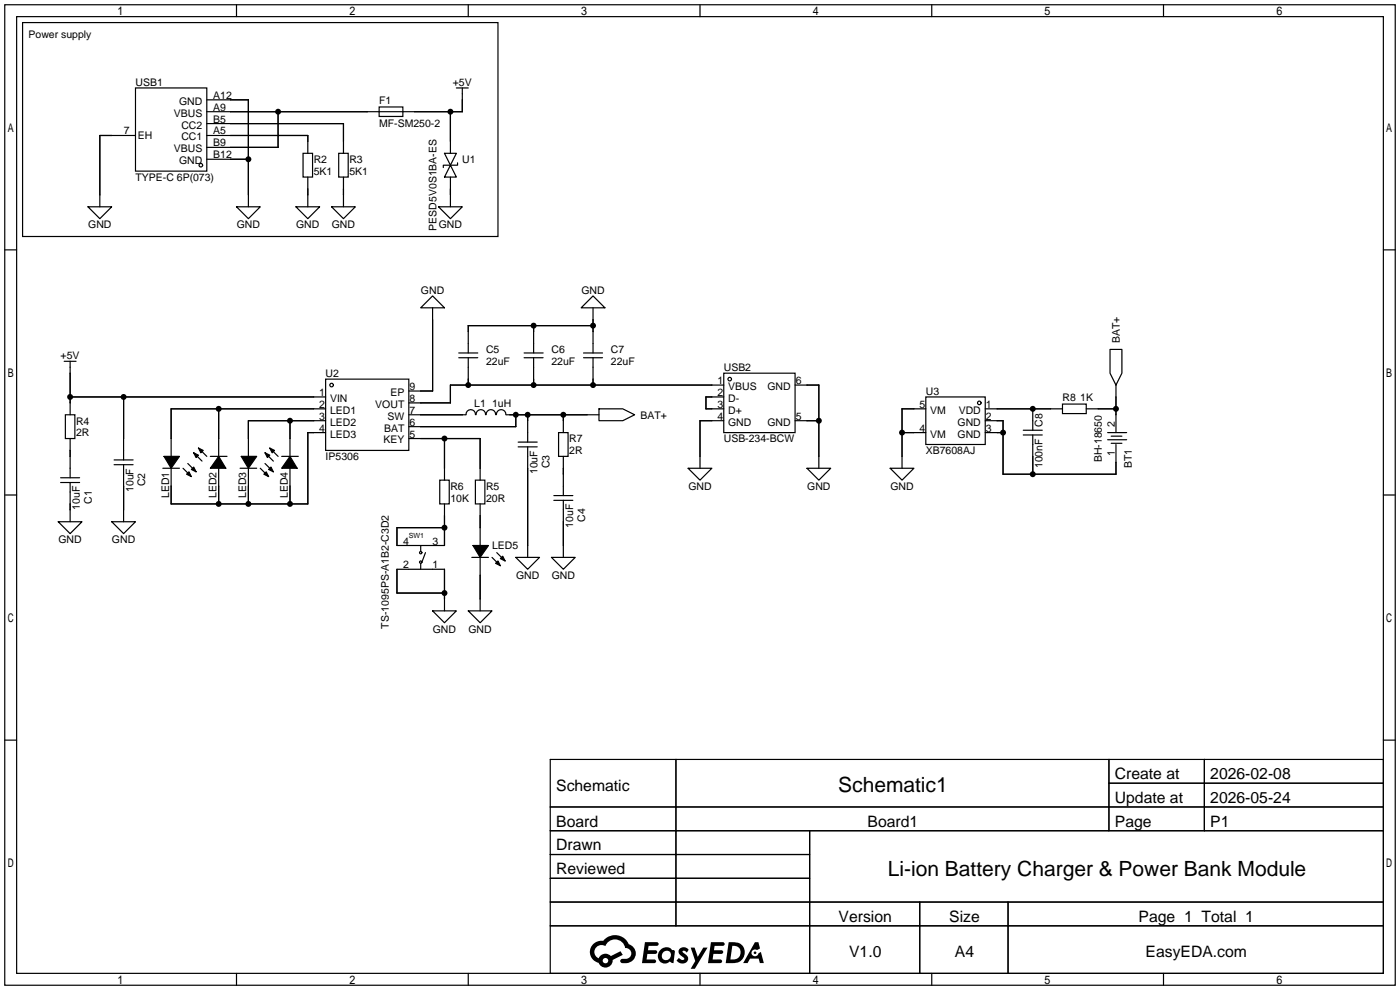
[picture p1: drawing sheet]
<svg xmlns="http://www.w3.org/2000/svg" width="299mm" height="212mm" viewBox="0 0 299 212" stroke-linecap="round" stroke-linejoin="round" font-family="sans-serif">
<g fill="none" stroke="#000" stroke-width=".25">
<path d="M1 1h297.2v209.6h-297.2zM3.6 3.6h292.1v204.4h-292.1zM4.8 4.8h101.6v45.7h-101.6zM29 18.8h15.2v17.8h-15.2zM50.5 1v2.6M97.5 18.8h2.6M98.8 18.8v5.1h-54.6M100.1 1v2.6M149.6 1v2.6M199.1 1v2.6M248.7 1v2.6M29 29h-7.7v15.2"/>
<path d="M44.2 29h21.6v3.8M44.2 21.3h8.9v22.9M44.2 26.4h29.2v6.4M44.2 34h8.9M59.4 23.9v7.6h-15.2M64.8 32.8h2v5h-2zM65.8 37.8v6.4M72.4 32.8h2v5h-2zM73.4 37.8v6.4M81 22.9h5.1v2h-5.1zM95 32.8h2.5l-1.2 2.5zM96.3 35.3l1.2 2.5h-2.5z"/>
<path d="M96.3 23.9v8.9M96.3 37.8v6.4M97.8 34.8v.5h-3.1v.5M1 53.4h2.6M18.8 44.2h5.1l-2.6 2.5zM50.5 44.2h5.1l-2.5 2.5zM63.2 44.2h5.1l-2.5 2.5zM70.9 44.2h5l-2.5 2.5zM93.7 44.2h5.1l-2.5 2.5zM295.7 53.4h2.5M13.7 77.2h2.6M15 77.2v11.4"/>
<path d="M92.5 63.2l2.5 2.6h-5.1zM92.5 65.8v17.8h-5.1M98 76.5h4.1M98 75.4h4.1M100.1 76.5v5.8M112 76.5h4.1M112 75.4h4.1M114 69.6v5.8M114 76.5v5.8M124.2 65.8l2.5-2.6 2.6 2.6zM124.7 76.5h4.1M124.7 75.4h4.1"/>
<path d="M126.7 69.6h-26.6v5.8M126.7 65.8v9.6M126.7 76.5v5.8M154.7 79.8h15.2v12.7h-15.2zM237.2 74.7h2.6v5.1l-1.3 2.5-1.3-2.5zM14 88.6h2v5.1h-2zM15 84.8h54.6M15 93.7v8.4M24.4 99.3h4M24.4 98.3h4M26.4 84.8v13.5M26.4 99.3v12.2"/>
<path d="M40.1 99.1l1 1M42.2 97.5l1 1.1M43.2 96.5l1 1M45 97.5h3.5M46.7 87.4v10.1M56.6 99.1l1.1 1M57.4 97.5l1 1.1M58.4 96.5l1 1M60.2 97.5h3.6M62 89.9v7.6M69.6 81h17.8v15.3h-17.8zM69.6 89.9h-16.5v7.6"/>
<path d="M69.6 92.5h-3.8v15.2h-29.2v-7.6M69.6 87.4h-33v10.1M87.4 93.7h15.2v8.9M87.4 88.6h12.2M95 93.7v8.9M99.6 88.6a1.01 1.01 0 0 1 1-1.1 1.01 1.01 0 0 1 1 1.1M101.8 88.6a1.01 1.01 0 0 1 1-1.1 1.01 1.01 0 0 1 1 1.1M103.9 88.6a1.01 1.01 0 0 1 1-1.1 1.01 1.01 0 0 1 1 1.1M106.1 88.6a1.01 1.01 0 0 1 1-1.1 1.01 1.01 0 0 1 1 1.1M108.2 88.6h19.8M110.2 88.6v2.6h-22.8M110.7 95.5h4.1"/>
<path d="M110.7 94.5h4.1M112.8 88.6v5.9M112.8 95.5v23.6M119.4 92.5h2v5h-2zM120.4 88.6v3.9M120.4 97.5v8.4M128 87.4h5.1l2.5 1.2-2.5 1.3h-5.1zM154.7 89.9h-5.1v10.2M154.7 82.3h-58.4v3.8h-8.9M154.7 84.8h-3.8v2.6h3.8M169.9 89.9h5.1M169.9 82.3h5.1v17.8"/>
<path d="M192.8 92.5h5.1M197.9 84.8h12.7v10.2h-12.7zM197.9 87.4h-5.1v12.7M210.6 87.4h16.5M210.6 89.9h3.8v11.4h24.1v-6.3M210.6 92.5h3.8M218.7 91.9h4.1M218.7 93h4.1M220.7 87.4v4.5M220.7 93v8.3M227.1 86.4h5.1v2h-5.1zM232.2 87.4h6.3"/>
<path d="M236.7 92.5h4.1M236.7 94h4.1M237.5 94.7h2.3M237.5 93.2h2.3M238.5 82.3v10.2M1 105.8h2.6M12.4 111.5h5.1l-2.5 2.5zM13 103.1h4M13 102.1h4M15 103.1v8.4M23.9 111.5h5.1l-2.6 2.5zM34.8 100.1h3.6"/>
<path d="M39.1 100.1l1 1M46.7 100.1v7.6M51.3 100.1h3.6M53.1 100.1v7.6M55.6 100.1l1 1M62 100.1v7.6M89.9 116.6v1.3M90.9 118.1l-.7 2M94 102.6h2v5.1h-2zM95 107.7v8.9h-10.2v-3.8h10.2M100.8 119.1h3.6M101.6 102.6h2v5.1h-2z"/>
<path d="M102.6 107.7v8.9M102.6 119.1v11.5M105.2 119.1l1 1M106.2 118.1l1 1M110.2 119.1h5.1l-2.5 2.6zM117.9 119.1h5l-2.5 2.6zM118.4 106.9h4M118.4 105.9h4M120.4 106.9v12.2M147.1 100.1h5l-2.5 2.5zM172.5 100.1h5l-2.5 2.5zM190.2 100.1h5.1l-2.5 2.5z"/>
<path d="M295.7 105.8h2.5M89.9 120.4v1.3M92.5 130.6h5l-2.5 2.5zM95 126.7h-10.2v-5h10.2v8.9M100.1 130.6h5.1l-2.6 2.5zM1 158.2h2.6M295.7 158.2h2.5M117.6 162.3h178.1v45.7h-178.1zM117.6 172.5h178.1M117.6 177.5h178.1M144.5 162.3v35.6M173 177.5v30.5"/>
<path d="M237 162.3v15.2M237 167.4h58.7M257.4 162.3v15.2M117.6 182.6h55.4M117.6 192.8h178.1M117.6 187.7h55.4M117.6 197.9h178.1M196.6 192.8v15.2M215.4 192.8v15.2M50.5 208v2.6M100.1 208v2.6M149.6 208v2.6"/>
<path d="M199.1 208v2.6M248.7 208v2.6"/>
<circle cx="42.9" cy="35.3" r=".38"/>
<circle cx="70.9" cy="82.3" r=".38"/>
<circle cx="156" cy="81" r=".38"/>
<circle cx="209.3" cy="86.1" r=".38"/>
<circle cx="89.9" cy="118.1" r=".25"/>
<circle cx="89.9" cy="120.1" r=".25"/>
</g>
<g fill="#000">
<path d="M137.8 201.4h1.7a1.31 1.31 0 0 1 1.2 .2 .4 .4 0 0 1-.3 .5l-1.8 .1-.1 .9h1.6a.4 .4 0 0 1 .4 .4 .4 .4 0 0 1-.5 .4h-1.6l-.2 1.2h1.4a.46 .46 0 0 1 .5 0 .46 .46 0 0 1 .1 .5l-.4 .2h-2.6zM145.3 202.7a1.3 1.3 0 0 1 1.9 .3l-.4 .6a.54 .54 0 0 0-.9-.2l.1 .2a1.34 1.34 0 0 1 .9 1.8 1.47 1.47 0 0 1-2.3-.1l.5-.6 .8 .5a.31 .31 0 0 0 .4-.3 .31 .31 0 0 0-.3-.4 1.12 1.12 0 0 1-.7-1.8zM147.6 202.5h.9l.6 2 1.2-2h.9l-2.7 4.6h-.9l1-1.7zM151.9 201.4h1.7a1.32 1.32 0 0 1 1.2 .2 .39 .39 0 0 1-.3 .5l-1.8 .1-.1 .9h1.6a.4 .4 0 0 1 .4 .4 .4 .4 0 0 1-.4 .4h-1.7l-.2 1.2h1.4a.46 .46 0 0 1 .5 0 .46 .46 0 0 1 .1 .5l-.4 .2h-2.6zM161.3 201.4h.8l.3 1.3-.6 .4a.75 .75 0 0 0-1.1 .3 .75 .75 0 0 0 .5 1 .75 .75 0 0 0 .9-.7l.5-.2 .6 2.3h-.8l-.3-.9h-1.8l-.5 .9h-1z"/>
<path d="M126.8 201.8a2.37 2.37 0 0 0 1.1 4 1.54 1.54 0 0 0 1.8 1 1.54 1.54 0 0 0 1.2-1.6l2.2-1.1-.5-.8-2 1a1.57 1.57 0 0 0-2.7 .5 1.5 1.5 0 0 1-.7-2.1 1.5 1.5 0 0 1 2.2-.5 2.23 2.23 0 0 1 2.3-1.4 2.23 2.23 0 0 1 2 1.8 1.16 1.16 0 0 1 1.2 1.1 1.16 1.16 0 0 1-1.1 1.2h-.7a.47 .47 0 0 0-.5 .4 .47 .47 0 0 0 .4 .5 2.17 2.17 0 0 0 2.5-.9 2.17 2.17 0 0 0-.3-2.7l-.8-.4a3.2 3.2 0 0 0-5.5-.7l-1.1 .1zM128.8 205.3a.6 .6 0 0 1 1.2 0 .6 .6 0 0 1-1.2 0z"/>
<path d="M141.2 203a1.6 1.6 0 0 0-.3 2.3 1.6 1.6 0 0 0 2.3 .2l.7 .3 .3-2.4-.1-.3-.5-.1a1.58 1.58 0 0 0-2.4 0zM141.8 203.5a.98 .98 0 0 1 1.6 .4 .98 .98 0 0 1-1.1 1.3 .94 .94 0 0 1-.9-.7 .94 .94 0 0 1 .4-1z"/>
<path d="M155.7 201.4l-.6 4.4h1.5a2.27 2.27 0 0 0 2.6-2.2 2.27 2.27 0 0 0-2.7-2.2zM156.5 202.1a1.5 1.5 0 0 1 1.8 1.6 1.5 1.5 0 0 1-1.9 1.4h-.3z"/>
<circle cx="53.1" cy="34" r=".63"/>
<circle cx="59.4" cy="23.9" r=".63"/>
<circle cx="96.3" cy="23.9" r=".63"/>
<circle cx="114" cy="69.6" r=".63"/>
<circle cx="126.7" cy="69.6" r=".63"/>
<circle cx="15" cy="84.8" r=".63"/>
<circle cx="26.4" cy="84.8" r=".63"/>
<circle cx="46.7" cy="87.4" r=".63"/>
<circle cx="62" cy="89.9" r=".63"/>
<circle cx="95" cy="93.7" r=".63"/>
<circle cx="100.1" cy="82.3" r=".63"/>
<circle cx="110.2" cy="88.6" r=".63"/>
<circle cx="112.8" cy="88.6" r=".63"/>
<circle cx="114" cy="82.3" r=".63"/>
<circle cx="120.4" cy="88.6" r=".63"/>
<circle cx="126.7" cy="82.3" r=".63"/>
<circle cx="175" cy="89.9" r=".63"/>
<circle cx="192.8" cy="92.5" r=".63"/>
<circle cx="214.4" cy="92.5" r=".63"/>
<circle cx="220.7" cy="87.4" r=".63"/>
<circle cx="238.5" cy="87.4" r=".63"/>
<circle cx="46.7" cy="107.7" r=".63"/>
<circle cx="53.1" cy="107.7" r=".63"/>
<circle cx="62" cy="107.7" r=".63"/>
<circle cx="95" cy="112.8" r=".63"/>
<circle cx="220.7" cy="101.3" r=".63"/>
<circle cx="95" cy="126.7" r=".63"/>
<circle cx="161.4" cy="203.6" r=".28"/>
</g>
<g fill="#000" stroke="#000" stroke-width=".25">
<path d="M35.1 97.5h3.3l-1.8 2.6zM41.4 96.8l1 .5-.5 .5zM42.4 95.8l1 .5-.5 .5zM51.6 97.5h3.3l-1.8 2.6zM56.6 96.8l1.1 .5-.6 .5zM57.7 95.8l1 .5-.5 .5zM39.9 101.3l.5-.5 .5 1.1zM40.9 100.3l.5-.5 .5 1zM46.7 97.5l1.6 2.6h-3.3zM56.4 101.3l.5-.5 .5 1.1zM57.4 100.3l.5-.5 .5 1zM62 97.5l1.5 2.6h-3.3z"/>
<path d="M101.1 116.6h3.3l-1.8 2.5zM106.9 119.4l.5-.5 .5 1zM105.9 120.4l.5-.5 .5 1z"/>
</g>
<g font-size="4.5">
<text x="179.2" y="169.4">Schematic1</text>
<text x="189.8" y="187.1">Li-ion Battery Charger &amp; Power Bank Module</text>
</g>
<g font-size="3.4">
<text x="238.3" y="166.5">Create at</text>
<text x="258.7" y="166.5">2026-02-08</text>
<text x="118.9" y="169">Schematic</text>
<text x="238.3" y="171.6">Update at</text>
<text x="258.7" y="171.6">2026-05-24</text>
<text x="118.9" y="176.6">Board</text>
<text x="185.4" y="176.6">Board1</text>
<text x="238.3" y="176.6">Page</text>
<text x="258.7" y="176.6">P1</text>
<text x="118.9" y="181.7">Drawn</text>
<text x="118.9" y="186.8">Reviewed</text>
<text x="179.2" y="197">Version</text>
<text x="202.9" y="197">Size</text>
<text x="243.3" y="197">Page 1 Total 1</text>
<text x="181.5" y="204.6">V1.0</text>
<text x="204.1" y="204.6">A4</text>
<text x="244.8" y="204.6">EasyEDA.com</text>
</g>
<g font-size="2.2">
<text x="6.1" y="8.2">Power supply</text>
<text x="29" y="18.3">USB1</text>
<text x="38.3" y="22.4">GND</text>
<text x="45.6" y="21.1">A12</text>
<text x="45.6" y="23.7">A9</text>
<text x="81" y="22.2">F1</text>
<text x="96.8" y="18.3">+5V</text>
<text x="26.4" y="28.7">7</text>
<text x="29.5" y="29.8">EH</text>
<text x="37.2" y="24.9">VBUS</text>
<text x="38.8" y="27.5">CC2</text>
<text x="45.6" y="28.7">A5</text>
<text x="45.6" y="26.2">B5</text>
<text x="81" y="27.2">MF-SM250-2</text>
<text x="37.2" y="32.6">VBUS</text>
<text x="38.3" y="35.1">GND</text>
<text x="38.8" y="30">CC1</text>
<text x="45.6" y="31.3">B9</text>
<text x="45.6" y="33.8">B12</text>
<text x="67.1" y="34.9">R2</text>
<text x="74.7" y="34.9">R3</text>
<text x="98.8" y="34.9">U1</text>
<text x="29" y="38.7">TYPE-C 6P(073)</text>
<text x="67.1" y="37.4">5K1</text>
<text x="74.7" y="37.4">5K1</text>
<text x="18.8" y="48.8">GND</text>
<text x="50.6" y="48.8">GND</text>
<text x="63.3" y="48.8">GND</text>
<text x="70.9" y="48.8">GND</text>
<text x="93.3" y="49.3" transform="rotate(-90 93.3 49.3)">PESD5V0S1BA-ES</text>
<text x="93.8" y="48.8">GND</text>
<text x="90" y="62.8">GND</text>
<text x="124.3" y="62.8">GND</text>
<text x="13" y="76.8">+5V</text>
<text x="103.9" y="75.5">C5</text>
<text x="117.9" y="75.5">C6</text>
<text x="130.6" y="75.5">C7</text>
<text x="239.3" y="73.4" transform="rotate(-90 239.3 73.4)">BAT+</text>
<text x="69.6" y="80.6">U2</text>
<text x="87.5" y="83.4">9</text>
<text x="103.9" y="78">22uF</text>
<text x="117.9" y="78">22uF</text>
<text x="130.6" y="78">22uF</text>
<text x="153.3" y="82.1">1</text>
<text x="154.7" y="79.3">USB2</text>
<text x="155.6" y="83.4">VBUS</text>
<text x="164" y="83.4">GND</text>
<text x="170.1" y="82.1">6</text>
<text x="68.2" y="84.6">1</text>
<text x="68.2" y="87.2">2</text>
<text x="68.2" y="89.7">3</text>
<text x="70.5" y="85.9">VIN</text>
<text x="70.5" y="88.4">LED1</text>
<text x="80.2" y="87.2">VOUT</text>
<text x="82.8" y="89.7">SW</text>
<text x="83.4" y="84.6">EP</text>
<text x="87.5" y="88.4">7</text>
<text x="87.5" y="85.9">8</text>
<text x="101.3" y="86.9">L1</text>
<text x="105.2" y="86.9">1uH</text>
<text x="136.9" y="89.5">BAT+</text>
<text x="153.3" y="84.6">2</text>
<text x="153.3" y="87.2">3</text>
<text x="153.3" y="89.7">4</text>
<text x="155.6" y="85.9">D-</text>
<text x="155.6" y="88.4">D+</text>
<text x="170.1" y="89.7">5</text>
<text x="196.5" y="87.2">5</text>
<text x="197.9" y="84.4">U3</text>
<text x="198.8" y="88.4">VM</text>
<text x="204.9" y="88.4">VDD</text>
<text x="210.7" y="87.2">1</text>
<text x="210.7" y="89.7">2</text>
<text x="227.1" y="85.7">R8</text>
<text x="230.9" y="85.7">1K</text>
<text x="16.3" y="90.7">R4</text>
<text x="16.3" y="93.3">2R</text>
<text x="68.2" y="92.2">4</text>
<text x="70.5" y="91">LED2</text>
<text x="70.5" y="93.5">LED3</text>
<text x="82" y="94.8">KEY</text>
<text x="82.1" y="92.2">BAT</text>
<text x="87.5" y="93.5">5</text>
<text x="87.5" y="91">6</text>
<text x="121.7" y="94.5">R7</text>
<text x="154.7" y="94.5">USB-234-BCW</text>
<text x="155.6" y="91">GND</text>
<text x="164" y="91">GND</text>
<text x="196.5" y="92.2">4</text>
<text x="198.8" y="93.5">VM</text>
<text x="204.6" y="91">GND</text>
<text x="204.6" y="93.5">GND</text>
<text x="210.7" y="92.2">3</text>
<text x="222.8" y="91.2" transform="rotate(-90 222.8 91.2)">C8</text>
<text x="238.3" y="91.2" transform="rotate(-90 238.3 91.2)">2</text>
<text x="69.6" y="98.4">IP5306</text>
<text x="114.9" y="101.3" transform="rotate(-90 114.9 101.3)">10uF</text>
<text x="117.4" y="100.1" transform="rotate(-90 117.4 100.1)">C3</text>
<text x="121.7" y="97.1">2R</text>
<text x="197.9" y="97.1">XB7608AJ</text>
<text x="222.8" y="100.1" transform="rotate(-90 222.8 100.1)">100nF</text>
<text x="235.5" y="98.8" transform="rotate(-90 235.5 98.8)">BH-18650</text>
<text x="238.3" y="97.5" transform="rotate(-90 238.3 97.5)">1</text>
<text x="241.9" y="100.1" transform="rotate(-90 241.9 100.1)">BT1</text>
<text x="19.6" y="107.7" transform="rotate(-90 19.6 107.7)">C1</text>
<text x="28.5" y="105.2" transform="rotate(-90 28.5 105.2)">10uF</text>
<text x="31" y="103.9" transform="rotate(-90 31 103.9)">C2</text>
<text x="36.1" y="106.4" transform="rotate(-90 36.1 106.4)">LED1</text>
<text x="46.3" y="106.4" transform="rotate(-90 46.3 106.4)">LED2</text>
<text x="52.6" y="106.4" transform="rotate(-90 52.6 106.4)">LED3</text>
<text x="61.5" y="106.4" transform="rotate(-90 61.5 106.4)">LED4</text>
<text x="96.3" y="104.7">R6</text>
<text x="96.3" y="107.2">10K</text>
<text x="103.9" y="104.7">R5</text>
<text x="103.9" y="107.2">20R</text>
<text x="147.1" y="104.7">GND</text>
<text x="172.5" y="104.7">GND</text>
<text x="190.3" y="104.7">GND</text>
<text x="17.1" y="109" transform="rotate(-90 17.1 109)">10uF</text>
<text x="122.5" y="112.8" transform="rotate(-90 122.5 112.8)">10uF</text>
<text x="125" y="111.5" transform="rotate(-90 125 111.5)">C4</text>
<text x="12.5" y="116.1">GND</text>
<text x="23.9" y="116.1">GND</text>
<text x="86.1" y="116.4">4</text>
<text x="92.5" y="116.4">3</text>
<text x="105.2" y="117.4">LED5</text>
<text x="86.1" y="121.5">2</text>
<text x="92.5" y="121.5">1</text>
<text x="110.3" y="123.8">GND</text>
<text x="117.9" y="123.8">GND</text>
<text x="83.1" y="134.4" transform="rotate(-90 83.1 134.4)">TS-1095PS-A1B2-C3D2</text>
<text x="92.5" y="135.2">GND</text>
<text x="100.1" y="135.2">GND</text>
</g>
<text font-size="1.5" x="87.4" y="115">SW1</text>
</svg>
